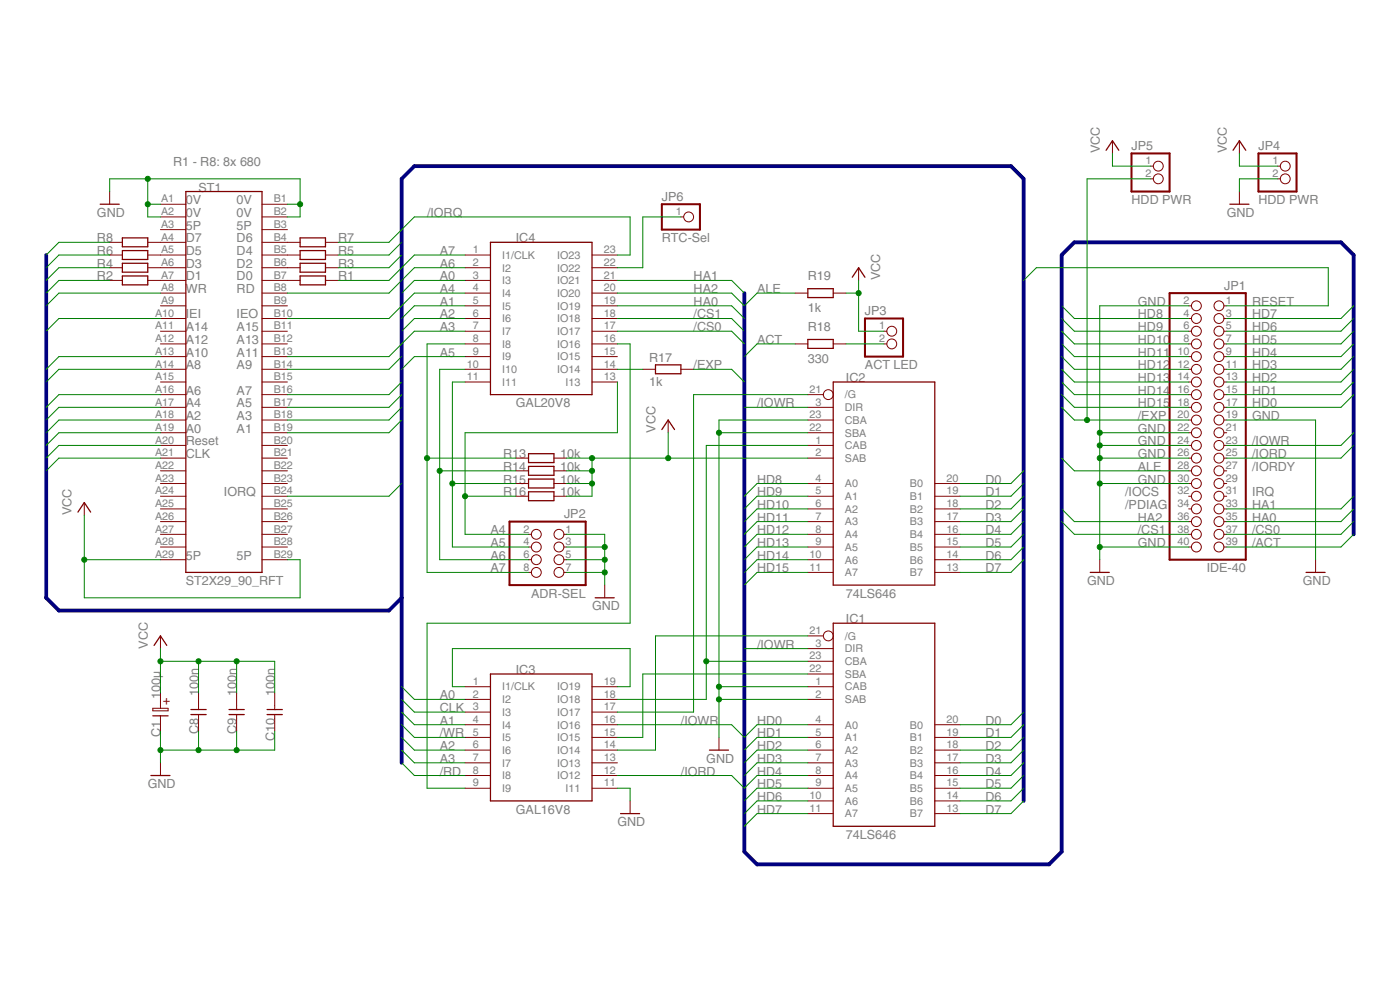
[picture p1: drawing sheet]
<svg xmlns="http://www.w3.org/2000/svg" width="420mm" height="297mm" viewBox="0 0 420 297" stroke-linecap="round" stroke-linejoin="round" font-family="sans-serif">
<g fill="#800000" stroke="#800000" stroke-width=".3">
<path d="M78.6 114.6h7.7z"/>
<path d="M78.6 110.8h7.7z"/>
<path d="M78.6 107h7.7z"/>
<path d="M78.6 103.2h7.7z"/>
<path d="M78.6 99.4h7.7z"/>
<path d="M78.6 95.6h7.7z"/>
<path d="M78.6 91.8h7.7z"/>
<path d="M78.6 87.9h7.7z"/>
<path d="M78.6 84.1h7.7z"/>
<path d="M78.6 80.3h7.7z"/>
<path d="M78.6 76.5h7.7z"/>
<path d="M78.6 72.7h7.7z"/>
<path d="M78.6 68.9h7.7z"/>
<path d="M78.6 65.1h7.7z"/>
<path d="M78.6 61.3h7.7z"/>
<path d="M78.6 118.4h7.7z"/>
<path d="M78.6 122.2h7.7z"/>
<path d="M78.6 126h7.7z"/>
<path d="M78.6 129.8h7.7z"/>
<path d="M78.6 133.6h7.7z"/>
<path d="M78.6 137.5h7.7z"/>
<path d="M78.6 141.3h7.7z"/>
<path d="M78.6 145.1h7.7z"/>
<path d="M78.6 148.9h7.7z"/>
<path d="M78.6 152.7h7.7z"/>
<path d="M78.6 156.5h7.7z"/>
<path d="M78.6 160.3h7.7z"/>
<path d="M78.6 164.1h7.7z"/>
<path d="M78.6 167.9h7.7z"/>
<path d="M48.2 167.9h7.6z"/>
<path d="M48.2 164.1h7.6z"/>
<path d="M48.2 160.3h7.6z"/>
<path d="M48.2 156.5h7.6z"/>
<path d="M48.2 152.7h7.6z"/>
<path d="M48.2 148.9h7.6z"/>
<path d="M48.2 145.1h7.6z"/>
<path d="M48.2 141.3h7.6z"/>
<path d="M48.2 137.5h7.6z"/>
<path d="M48.2 133.6h7.6z"/>
<path d="M48.2 129.8h7.6z"/>
<path d="M48.2 126h7.6z"/>
<path d="M48.2 122.2h7.6z"/>
<path d="M48.2 118.4h7.6z"/>
<path d="M48.2 114.6h7.6z"/>
<path d="M48.2 110.8h7.6z"/>
<path d="M48.2 107h7.6z"/>
<path d="M48.2 103.2h7.6z"/>
<path d="M48.2 99.4h7.6z"/>
<path d="M48.2 95.6h7.6z"/>
<path d="M48.2 91.8h7.6z"/>
<path d="M48.2 87.9h7.6z"/>
<path d="M48.2 84.1h7.6z"/>
<path d="M48.2 80.3h7.6z"/>
<path d="M48.2 76.5h7.6z"/>
<path d="M48.2 72.7h7.6z"/>
<path d="M48.2 68.9h7.6z"/>
<path d="M48.2 65.1h7.6z"/>
<path d="M48.2 61.3h7.6z"/>
<path d="M32.9 57.5v3.8z"/>
<path d="M25.3 150.8v3.8z"/>
<path d="M48.2 190.8v3.8z"/>
<path d="M48.2 228.9v3.8z"/>
<path d="M48.2 215.5v3.9z"/>
<path d="M48.2 207.9v3.9z"/>
<path d="M45.9 213.3h4.5z"/>
<path d="M50.4 212.5v.8z"/>
<path d="M45.9 212.5v.8z"/>
<path d="M45.9 212.5h2.3z"/>
<path d="M48.2 212.5h2.2z"/>
<path d="M48.2 214.8v.7z"/>
<path d="M48.2 211.8v.7z"/>
<path d="M280.5 171.7h7.7z"/>
<path d="M280.5 167.9h7.7z"/>
<path d="M280.5 164.1h7.7z"/>
<path d="M280.5 160.3h7.7z"/>
<path d="M280.5 156.5h7.7z"/>
<path d="M280.5 152.7h7.7z"/>
<path d="M280.5 148.9h7.7z"/>
<path d="M280.5 145.1h7.7z"/>
<path d="M242.4 171.7h7.7z"/>
<path d="M242.4 167.9h7.7z"/>
<path d="M242.4 164.1h7.7z"/>
<path d="M242.4 160.3h7.7z"/>
<path d="M242.4 156.5h7.7z"/>
<path d="M242.4 152.7h7.7z"/>
<path d="M242.4 148.9h7.7z"/>
<path d="M242.4 145.1h7.7z"/>
<path d="M242.4 137.5h7.7z"/>
<path d="M242.4 133.6h7.7z"/>
<path d="M242.4 129.8h7.7z"/>
<path d="M242.4 126h7.7z"/>
<path d="M242.4 122.2h7.7z"/>
<path d="M242.4 118.4h4.7z"/>
<path d="M280.5 244.1h7.7z"/>
<path d="M280.5 240.3h7.7z"/>
<path d="M280.5 236.5h7.7z"/>
<path d="M280.5 232.7h7.7z"/>
<path d="M280.5 228.9h7.7z"/>
<path d="M280.5 225.1h7.7z"/>
<path d="M280.5 221.3h7.7z"/>
<path d="M280.5 217.4h7.7z"/>
<path d="M242.4 244.1h7.7z"/>
<path d="M242.4 240.3h7.7z"/>
<path d="M242.4 236.5h7.7z"/>
<path d="M242.4 232.7h7.7z"/>
<path d="M242.4 228.9h7.7z"/>
<path d="M242.4 225.1h7.7z"/>
<path d="M242.4 221.3h7.7z"/>
<path d="M242.4 217.4h7.7z"/>
<path d="M242.4 209.8h7.7z"/>
<path d="M242.4 206h7.7z"/>
<path d="M242.4 202.2h7.7z"/>
<path d="M242.4 198.4h7.7z"/>
<path d="M242.4 194.6h7.7z"/>
<path d="M242.4 190.8h4.7z"/>
<path d="M367.3 91.8h.9z"/>
<path d="M356.7 91.8h.9z"/>
<path d="M367.3 95.6h.9z"/>
<path d="M356.7 95.6h.9z"/>
<path d="M367.3 99.4h.9z"/>
<path d="M356.7 99.4h.9z"/>
<path d="M367.3 103.2h.9z"/>
<path d="M356.7 103.2h.9z"/>
<path d="M367.3 107h.9z"/>
<path d="M356.7 107h.9z"/>
<path d="M367.3 110.8h.9z"/>
<path d="M356.7 110.8h.9z"/>
<path d="M367.3 114.6h.9z"/>
<path d="M356.7 114.6h.9z"/>
<path d="M367.3 118.4h.9z"/>
<path d="M356.7 118.4h.9z"/>
<path d="M367.3 122.2h.9z"/>
<path d="M356.7 122.2h.9z"/>
<path d="M367.3 126h.9z"/>
<path d="M356.7 126h.9z"/>
<path d="M367.3 129.8h.9z"/>
<path d="M356.7 129.8h.9z"/>
<path d="M367.3 133.6h.9z"/>
<path d="M356.7 133.6h.9z"/>
<path d="M367.3 137.5h.9z"/>
<path d="M356.7 137.5h.9z"/>
<path d="M367.3 141.3h.9z"/>
<path d="M356.7 141.3h.9z"/>
<path d="M367.3 145.1h.9z"/>
<path d="M356.7 145.1h.9z"/>
<path d="M367.3 148.9h.9z"/>
<path d="M356.7 148.9h.9z"/>
<path d="M367.3 152.7h.9z"/>
<path d="M356.7 152.7h.9z"/>
<path d="M367.3 156.5h.9z"/>
<path d="M356.7 156.5h.9z"/>
<path d="M367.3 160.3h.9z"/>
<path d="M356.7 160.3h.9z"/>
<path d="M367.3 164.1h.9z"/>
<path d="M356.7 164.1h.9z"/>
<path d="M330.1 167.9v3.8z"/>
<path d="M394.8 167.9v3.8z"/>
<path d="M215.8 221.3v3.8z"/>
<path d="M200.5 126v3.8z"/>
<path d="M139.6 76.5h7.6z"/>
<path d="M139.6 80.3h7.6z"/>
<path d="M139.6 84.1h7.6z"/>
<path d="M139.6 87.9h7.6z"/>
<path d="M139.6 91.8h7.6z"/>
<path d="M139.6 95.6h7.6z"/>
<path d="M139.6 99.4h7.6z"/>
<path d="M139.6 103.2h7.6z"/>
<path d="M139.6 107h7.6z"/>
<path d="M139.6 110.8h7.6z"/>
<path d="M139.6 114.6h7.6z"/>
<path d="M177.7 114.6h7.6z"/>
<path d="M177.7 110.8h7.6z"/>
<path d="M177.7 107h7.6z"/>
<path d="M177.7 103.2h7.6z"/>
<path d="M177.7 99.4h7.6z"/>
<path d="M177.7 95.6h7.6z"/>
<path d="M177.7 91.8h7.6z"/>
<path d="M177.7 87.9h7.6z"/>
<path d="M177.7 84.1h7.6z"/>
<path d="M177.7 80.3h7.6z"/>
<path d="M177.7 76.5h7.6z"/>
<path d="M177.7 206h7.6z"/>
<path d="M177.7 209.8h7.6z"/>
<path d="M177.7 213.7h7.6z"/>
<path d="M177.7 217.4h7.6z"/>
<path d="M177.7 221.3h7.6z"/>
<path d="M177.7 225.1h7.6z"/>
<path d="M177.7 228.9h7.6z"/>
<path d="M177.7 232.7h7.6z"/>
<path d="M177.7 236.5h7.6z"/>
<path d="M139.6 236.5h7.6z"/>
<path d="M139.6 232.7h7.6z"/>
<path d="M139.6 228.9h7.6z"/>
<path d="M139.6 225.1h7.6z"/>
<path d="M139.6 221.3h7.6z"/>
<path d="M139.6 217.4h7.6z"/>
<path d="M139.6 213.7h7.6z"/>
<path d="M139.6 209.8h7.6z"/>
<path d="M139.6 206h7.6z"/>
<path d="M166.2 137.5h3.9z"/>
<path d="M154.8 137.5h3.8z"/>
<path d="M166.2 141.3h3.9z"/>
<path d="M154.8 141.3h3.8z"/>
<path d="M166.2 145.1h3.9z"/>
<path d="M154.8 145.1h3.8z"/>
<path d="M166.2 148.9h3.9z"/>
<path d="M154.8 148.9h3.8z"/>
<path d="M169.2 160.3h.9z"/>
<path d="M158.6 160.3h.9z"/>
<path d="M169.2 164.1h.9z"/>
<path d="M158.6 164.1h.9z"/>
<path d="M169.2 167.9h.9z"/>
<path d="M158.6 167.9h.9z"/>
<path d="M169.2 171.7h.9z"/>
<path d="M158.6 171.7h.9z"/>
<path d="M181.5 175.6v3.8z"/>
<path d="M189.1 240.3v3.8z"/>
<path d="M204.3 110.8h3.9z"/>
<path d="M192.9 110.8h3.8z"/>
<path d="M59.6 207.9v3.9z"/>
<path d="M59.6 215.5v3.9z"/>
<path d="M59.6 211.8v1.1z"/>
<path d="M59.6 214.4v1.1z"/>
<path d="M71 207.9v3.9z"/>
<path d="M71 215.5v3.9z"/>
<path d="M71 211.8v1.1z"/>
<path d="M71 214.4v1.1z"/>
<path d="M82.4 207.9v3.9z"/>
<path d="M82.4 215.5v3.9z"/>
<path d="M82.4 211.8v1.1z"/>
<path d="M82.4 214.4v1.1z"/>
<path d="M250.1 103.2h3.8z"/>
<path d="M238.6 103.2h3.8z"/>
<path d="M250.1 87.9h3.8z"/>
<path d="M238.6 87.9h3.8z"/>
<path d="M257.7 80.3v3.8z"/>
<path d="M265.3 99.4h.8z"/>
<path d="M265.3 103.2h.8z"/>
<path d="M383.4 49.8h.8z"/>
<path d="M383.4 53.7h.8z"/>
<path d="M372 42.2v3.8z"/>
<path d="M372 57.5v3.8z"/>
<path d="M333.9 42.2v3.8z"/>
<path d="M345.3 49.8h.8z"/>
<path d="M345.3 53.7h.8z"/>
<path d="M86.3 84.1h3.8z"/>
<path d="M97.7 84.1h3.8z"/>
<path d="M44.3 84.1h3.9z"/>
<path d="M32.9 84.1h3.8z"/>
<path d="M86.3 72.7h3.8z"/>
<path d="M97.7 72.7h3.8z"/>
<path d="M86.3 80.3h3.8z"/>
<path d="M97.7 80.3h3.8z"/>
<path d="M44.3 72.7h3.9z"/>
<path d="M32.9 72.7h3.8z"/>
<path d="M44.3 80.3h3.9z"/>
<path d="M32.9 80.3h3.8z"/>
<path d="M86.3 76.5h3.8z"/>
<path d="M97.7 76.5h3.8z"/>
<path d="M44.3 76.5h3.9z"/>
<path d="M32.9 76.5h3.8z"/>
<path d="M204.3 65.1h.9z"/>
</g>
<g fill="#800000" stroke="#800000" stroke-width=".38">
<path d="M55.8 57.5v114.2z"/>
<path d="M55.8 171.7h22.8z"/>
<path d="M78.6 57.5v114.2z"/>
<path d="M55.8 57.5h22.8z"/>
<path d="M30.1 61.3h5.7z"/>
<path d="M25.3 150.8l1.9 2.8z"/>
<path d="M25.3 150.8l-1.9 2.8z"/>
<path d="M48.2 190.8l1.9 2.9z"/>
<path d="M48.2 190.8l-2 2.9z"/>
<path d="M45.3 232.7h5.7z"/>
<path d="M45.9 214.8h2.3z"/>
<path d="M48.2 214.8h2.2z"/>
<path d="M250.1 114.6v61z"/>
<path d="M250.1 175.6h30.4z"/>
<path d="M280.5 114.6v61z"/>
<path d="M250.1 114.6h30.4z"/>
<path d="M250.1 187v60.9z"/>
<path d="M250.1 247.9h30.4z"/>
<path d="M280.5 187v60.9z"/>
<path d="M250.1 187h30.4z"/>
<path d="M327.2 171.7h5.7z"/>
<path d="M392 171.7h5.7z"/>
<path d="M212.9 225.1h5.7z"/>
<path d="M200.5 126l1.9 2.9z"/>
<path d="M200.5 126l-1.9 2.9z"/>
<path d="M147.2 72.7v45.7z"/>
<path d="M147.2 118.4h30.5z"/>
<path d="M177.7 72.7v45.7z"/>
<path d="M147.2 72.7h30.5z"/>
<path d="M147.2 202.2v38.1z"/>
<path d="M147.2 240.3h30.5z"/>
<path d="M177.7 202.2v38.1z"/>
<path d="M147.2 202.2h30.5z"/>
<path d="M158.6 138.8h7.6z"/>
<path d="M158.6 136.1h7.6z"/>
<path d="M166.2 136.1v2.7z"/>
<path d="M158.6 136.1v2.7z"/>
<path d="M158.6 142.6h7.6z"/>
<path d="M158.6 139.9h7.6z"/>
<path d="M166.2 139.9v2.7z"/>
<path d="M158.6 139.9v2.7z"/>
<path d="M158.6 146.4h7.6z"/>
<path d="M158.6 143.7h7.6z"/>
<path d="M166.2 143.7v2.7z"/>
<path d="M158.6 143.7v2.7z"/>
<path d="M158.6 150.2h7.6z"/>
<path d="M158.6 147.6h7.6z"/>
<path d="M166.2 147.6v2.6z"/>
<path d="M158.6 147.6v2.6z"/>
<path d="M178.6 179.4h5.7z"/>
<path d="M186.2 244.1h5.8z"/>
<path d="M196.7 112.1h7.6z"/>
<path d="M196.7 109.5h7.6z"/>
<path d="M204.3 109.5v2.6z"/>
<path d="M196.7 109.5v2.6z"/>
<path d="M57.3 212.9h2.3z"/>
<path d="M59.6 212.9h2.3z"/>
<path d="M57.3 214.4h2.3z"/>
<path d="M59.6 214.4h2.3z"/>
<path d="M68.7 212.9h2.3z"/>
<path d="M71 212.9h2.3z"/>
<path d="M68.7 214.4h2.3z"/>
<path d="M71 214.4h2.3z"/>
<path d="M80.2 212.9h2.2z"/>
<path d="M82.4 212.9h2.3z"/>
<path d="M80.2 214.4h2.2z"/>
<path d="M82.4 214.4h2.3z"/>
<path d="M242.4 104.5h7.7z"/>
<path d="M242.4 101.9h7.7z"/>
<path d="M250.1 101.9v2.6z"/>
<path d="M242.4 101.9v2.6z"/>
<path d="M242.4 89.3h7.7z"/>
<path d="M242.4 86.6h7.7z"/>
<path d="M250.1 86.6v2.7z"/>
<path d="M242.4 86.6v2.7z"/>
<path d="M257.7 80.3l-1.9 2.9z"/>
<path d="M257.7 80.3l1.9 2.9z"/>
<path d="M372 42.2l1.9 2.9z"/>
<path d="M372 42.2l-1.9 2.9z"/>
<path d="M369.1 61.3h5.7z"/>
<path d="M333.9 42.2l1.9 2.9z"/>
<path d="M333.9 42.2l-1.9 2.9z"/>
<path d="M90.1 82.8h7.6z"/>
<path d="M90.1 85.5h7.6z"/>
<path d="M90.1 82.8v2.7z"/>
<path d="M97.7 82.8v2.7z"/>
<path d="M36.7 85.5h7.6z"/>
<path d="M36.7 82.8h7.6z"/>
<path d="M44.3 82.8v2.7z"/>
<path d="M36.7 82.8v2.7z"/>
<path d="M90.1 71.4h7.6z"/>
<path d="M90.1 74h7.6z"/>
<path d="M90.1 71.4v2.6z"/>
<path d="M97.7 71.4v2.6z"/>
<path d="M90.1 79h7.6z"/>
<path d="M90.1 81.7h7.6z"/>
<path d="M90.1 79v2.7z"/>
<path d="M97.7 79v2.7z"/>
<path d="M36.7 74h7.6z"/>
<path d="M36.7 71.4h7.6z"/>
<path d="M44.3 71.4v2.6z"/>
<path d="M36.7 71.4v2.6z"/>
<path d="M36.7 81.7h7.6z"/>
<path d="M36.7 79h7.6z"/>
<path d="M44.3 79v2.7z"/>
<path d="M36.7 79v2.7z"/>
<path d="M90.1 75.2h7.6z"/>
<path d="M90.1 77.9h7.6z"/>
<path d="M90.1 75.2v2.7z"/>
<path d="M97.7 75.2v2.7z"/>
<path d="M36.7 77.9h7.6z"/>
<path d="M36.7 75.2h7.6z"/>
<path d="M44.3 75.2v2.7z"/>
<path d="M36.7 75.2v2.7z"/>
</g>
<g fill="none" stroke="#800000" stroke-width=".3">
<circle cx="347.6" cy="49.8" r="1.48"/>
<circle cx="347.6" cy="53.7" r="1.48"/>
<circle cx="385.7" cy="49.8" r="1.48"/>
<circle cx="385.7" cy="53.7" r="1.48"/>
<circle cx="206.7" cy="65.1" r="1.48"/>
<circle cx="267.6" cy="99.4" r="1.48"/>
<circle cx="359" cy="91.8" r="1.48"/>
<circle cx="359" cy="95.6" r="1.48"/>
<circle cx="359" cy="99.4" r="1.48"/>
<circle cx="365.8" cy="99.4" r="1.48"/>
<circle cx="365.8" cy="95.6" r="1.48"/>
<circle cx="365.8" cy="91.8" r="1.48"/>
<circle cx="248.6" cy="118.4" r="1.48"/>
<circle cx="267.6" cy="103.2" r="1.48"/>
<circle cx="359" cy="103.2" r="1.48"/>
<circle cx="359" cy="114.6" r="1.48"/>
<circle cx="359" cy="107" r="1.48"/>
<circle cx="359" cy="110.8" r="1.48"/>
<circle cx="359" cy="118.4" r="1.48"/>
<circle cx="365.8" cy="107" r="1.48"/>
<circle cx="365.8" cy="103.2" r="1.48"/>
<circle cx="365.8" cy="118.4" r="1.48"/>
<circle cx="365.8" cy="110.8" r="1.48"/>
<circle cx="365.8" cy="114.6" r="1.48"/>
<circle cx="359" cy="126" r="1.48"/>
<circle cx="359" cy="133.6" r="1.48"/>
<circle cx="359" cy="137.5" r="1.48"/>
<circle cx="359" cy="129.8" r="1.48"/>
<circle cx="359" cy="122.2" r="1.48"/>
<circle cx="365.8" cy="122.2" r="1.48"/>
<circle cx="365.8" cy="126" r="1.48"/>
<circle cx="365.8" cy="133.6" r="1.48"/>
<circle cx="365.8" cy="129.8" r="1.48"/>
<circle cx="365.8" cy="137.5" r="1.48"/>
<circle cx="359" cy="148.9" r="1.48"/>
<circle cx="359" cy="152.7" r="1.48"/>
<circle cx="359" cy="156.5" r="1.48"/>
<circle cx="359" cy="141.3" r="1.48"/>
<circle cx="359" cy="145.1" r="1.48"/>
<circle cx="365.8" cy="141.3" r="1.48"/>
<circle cx="365.8" cy="148.9" r="1.48"/>
<circle cx="365.8" cy="156.5" r="1.48"/>
<circle cx="365.8" cy="145.1" r="1.48"/>
<circle cx="365.8" cy="152.7" r="1.48"/>
<circle cx="161" cy="160.3" r="1.48"/>
<circle cx="161" cy="171.7" r="1.48"/>
<circle cx="161" cy="167.9" r="1.48"/>
<circle cx="161" cy="164.1" r="1.48"/>
<circle cx="167.7" cy="164.1" r="1.48"/>
<circle cx="167.7" cy="160.3" r="1.48"/>
<circle cx="167.7" cy="171.7" r="1.48"/>
<circle cx="167.7" cy="167.9" r="1.48"/>
<circle cx="359" cy="164.1" r="1.48"/>
<circle cx="359" cy="160.3" r="1.48"/>
<circle cx="365.8" cy="164.1" r="1.48"/>
<circle cx="365.8" cy="160.3" r="1.48"/>
<circle cx="248.6" cy="190.8" r="1.48"/>
</g>
<g fill="#800000" stroke="#800000" stroke-width=".61">
<path d="M351 167.9h22.9z"/>
<path d="M351 87.9v80z"/>
<path d="M351 87.9h22.9z"/>
<path d="M373.9 87.9v80z"/>
<path d="M152.9 175.6h22.9z"/>
<path d="M152.9 156.5v19.1z"/>
<path d="M152.9 156.5h22.9z"/>
<path d="M175.8 156.5v19.1z"/>
<path d="M259.6 107h11.4z"/>
<path d="M271 95.6v11.4z"/>
<path d="M259.6 95.6h11.4z"/>
<path d="M259.6 95.6v11.4z"/>
<path d="M377.7 57.5h11.4z"/>
<path d="M389.1 46v11.5z"/>
<path d="M377.7 46h11.4z"/>
<path d="M377.7 46v11.5z"/>
<path d="M339.6 57.5h11.4z"/>
<path d="M351 46v11.5z"/>
<path d="M339.6 46h11.4z"/>
<path d="M339.6 46v11.5z"/>
<path d="M198.6 68.9h11.5z"/>
<path d="M210.1 61.3v7.6z"/>
<path d="M198.6 61.3h11.5z"/>
<path d="M198.6 61.3v7.6z"/>
</g>
<g fill="#000080" stroke="#000080" stroke-width="1.1">
<path d="M13.9 76.5v102.9z"/>
<path d="M13.9 179.4l3.8 3.8z"/>
<path d="M17.7 183.2h99z"/>
<path d="M116.7 183.2l3.8-3.8z"/>
<path d="M120.5 53.7v125.7z"/>
<path d="M120.5 53.7l3.9-3.9z"/>
<path d="M124.4 49.8h179z"/>
<path d="M303.4 49.8l3.8 3.9z"/>
<path d="M307.2 53.7v186.6z"/>
<path d="M120.5 179.4v49.5z"/>
<path d="M223.4 255.5l3.8 3.9z"/>
<path d="M227.2 259.4h87.6z"/>
<path d="M318.6 255.5l-3.8 3.9z"/>
<path d="M318.6 76.5v179z"/>
<path d="M318.6 76.5l3.8-3.8z"/>
<path d="M322.4 72.7h80z"/>
<path d="M402.4 72.7l3.9 3.8z"/>
<path d="M406.3 76.5v83.8z"/>
<path d="M223.4 87.9v167.6z"/>
</g>
<g fill="#008000" stroke="#008000" stroke-width=".3">
<path d="M17.7 129.8h30.5z"/>
<path d="M17.7 129.8l-3.8 3.8z"/>
<path d="M120.5 87.9l3.9-3.8z"/>
<path d="M124.4 84.1h15.2z"/>
<path d="M120.5 206l3.9 3.8z"/>
<path d="M124.4 209.8h15.2z"/>
<path d="M86.3 129.8h30.4z"/>
<path d="M120.5 126l-3.8 3.8z"/>
<path d="M120.5 95.6l3.9-3.8z"/>
<path d="M124.4 91.8h15.2z"/>
<path d="M120.5 213.7l3.9 3.7z"/>
<path d="M124.4 217.4h15.2z"/>
<path d="M17.7 126h30.5z"/>
<path d="M17.7 126l-3.8 3.8z"/>
<path d="M120.5 99.4l3.9-3.8z"/>
<path d="M124.4 95.6h15.2z"/>
<path d="M120.5 221.3l3.9 3.8z"/>
<path d="M124.4 225.1h15.2z"/>
<path d="M86.3 126h30.4z"/>
<path d="M116.7 126l3.8-3.8z"/>
<path d="M120.5 103.2l3.9-3.8z"/>
<path d="M124.4 99.4h15.2z"/>
<path d="M120.5 225.1l3.9 3.8z"/>
<path d="M124.4 228.9h15.2z"/>
<path d="M17.7 122.2h30.5z"/>
<path d="M17.7 122.2l-3.8 3.8z"/>
<path d="M120.5 91.8l3.9-3.9z"/>
<path d="M124.4 87.9h15.2z"/>
<path d="M86.3 122.2h30.4z"/>
<path d="M116.7 122.2l3.8-3.8z"/>
<path d="M120.5 110.8l3.9-3.8z"/>
<path d="M124.4 107h15.2z"/>
<path d="M17.7 118.4h30.5z"/>
<path d="M17.7 118.4l-3.8 3.8z"/>
<path d="M120.5 84.1l3.9-3.8z"/>
<path d="M124.4 80.3h15.2z"/>
<path d="M86.3 118.4h30.4z"/>
<path d="M116.7 118.4l3.8-3.8z"/>
<path d="M120.5 80.3l3.9-3.8z"/>
<path d="M124.4 76.5h15.2z"/>
<path d="M17.7 110.8h30.5z"/>
<path d="M17.7 110.8l-3.8 3.8z"/>
<path d="M86.3 110.8h30.4z"/>
<path d="M116.7 110.8l3.8-3.8z"/>
<path d="M17.7 107h30.5z"/>
<path d="M17.7 107l-3.8 3.8z"/>
<path d="M86.3 107h30.4z"/>
<path d="M116.7 107l3.8-3.8z"/>
<path d="M116.7 84.1l3.8-3.8z"/>
<path d="M101.5 84.1h15.2z"/>
<path d="M307.2 141.3l-3.8 3.8z"/>
<path d="M288.2 145.1h15.2z"/>
<path d="M303.4 217.4l3.8-3.7z"/>
<path d="M288.2 217.4h15.2z"/>
<path d="M116.7 80.3l3.8-3.8z"/>
<path d="M101.5 80.3h15.2z"/>
<path d="M307.2 148.9l-3.8 3.8z"/>
<path d="M288.2 152.7h15.2z"/>
<path d="M307.2 221.3l-3.8 3.8z"/>
<path d="M288.2 225.1h15.2z"/>
<path d="M116.7 76.5l3.8-3.8z"/>
<path d="M101.5 76.5h15.2z"/>
<path d="M307.2 156.5l-3.8 3.8z"/>
<path d="M288.2 160.3h15.2z"/>
<path d="M307.2 228.9l-3.8 3.8z"/>
<path d="M288.2 232.7h15.2z"/>
<path d="M116.7 72.7l3.8-3.8z"/>
<path d="M101.5 72.7h15.2z"/>
<path d="M307.2 164.1l-3.8 3.8z"/>
<path d="M288.2 167.9h15.2z"/>
<path d="M307.2 236.5l-3.8 3.8z"/>
<path d="M288.2 240.3h15.2z"/>
<path d="M17.7 84.1l-3.8 3.8z"/>
<path d="M17.7 84.1h15.2z"/>
<path d="M307.2 145.1l-3.8 3.8z"/>
<path d="M288.2 148.9h15.2z"/>
<path d="M307.2 217.4l-3.8 3.9z"/>
<path d="M288.2 221.3h15.2z"/>
<path d="M17.7 80.3l-3.8 3.8z"/>
<path d="M17.7 80.3h15.2z"/>
<path d="M307.2 152.7l-3.8 3.8z"/>
<path d="M288.2 156.5h15.2z"/>
<path d="M307.2 225.1l-3.8 3.8z"/>
<path d="M288.2 228.9h15.2z"/>
<path d="M17.7 76.5l-3.8 3.8z"/>
<path d="M17.7 76.5h15.2z"/>
<path d="M307.2 160.3l-3.8 3.8z"/>
<path d="M288.2 164.1h15.2z"/>
<path d="M307.2 232.7l-3.8 3.8z"/>
<path d="M288.2 236.5h15.2z"/>
<path d="M17.7 72.7l-3.8 3.8z"/>
<path d="M17.7 72.7h15.2z"/>
<path d="M307.2 167.9l-3.8 3.8z"/>
<path d="M288.2 171.7h15.2z"/>
<path d="M307.2 240.3l-3.8 3.8z"/>
<path d="M288.2 244.1h15.2z"/>
<path d="M44.3 65.1h3.9z"/>
<path d="M32.9 53.7h11.4z"/>
<path d="M32.9 53.7v3.8z"/>
<path d="M44.3 61.3h3.9z"/>
<path d="M44.3 61.3v3.8z"/>
<path d="M44.3 53.7v7.6z"/>
<path d="M44.3 53.7h45.8z"/>
<path d="M90.1 53.7v7.6z"/>
<path d="M86.3 61.3h3.8z"/>
<path d="M90.1 61.3v3.8z"/>
<path d="M86.3 65.1h3.8z"/>
<path d="M48.2 225.1v3.8z"/>
<path d="M48.2 219.4v5.7z"/>
<path d="M48.2 225.1h11.4z"/>
<path d="M59.6 225.1h11.4z"/>
<path d="M71 225.1h11.4z"/>
<path d="M82.4 219.4v5.7z"/>
<path d="M59.6 219.4v5.7z"/>
<path d="M71 219.4v5.7z"/>
<path d="M394.8 126v41.9z"/>
<path d="M368.2 126h26.6z"/>
<path d="M330.1 164.1v3.8z"/>
<path d="M330.1 164.1h26.6z"/>
<path d="M330.1 145.1v19z"/>
<path d="M330.1 145.1h26.6z"/>
<path d="M330.1 137.5v7.6z"/>
<path d="M330.1 137.5h26.6z"/>
<path d="M330.1 133.6v3.9z"/>
<path d="M330.1 133.6h26.6z"/>
<path d="M330.1 129.8v3.8z"/>
<path d="M330.1 129.8h26.6z"/>
<path d="M330.1 91.8v38z"/>
<path d="M330.1 91.8h26.6z"/>
<path d="M215.8 126h26.6z"/>
<path d="M215.8 126v3.8z"/>
<path d="M215.8 129.8h26.6z"/>
<path d="M215.8 209.8h26.6z"/>
<path d="M215.8 206v3.8z"/>
<path d="M215.8 206h26.6z"/>
<path d="M215.8 129.8v76.2z"/>
<path d="M215.8 209.8v11.5z"/>
<path d="M181.5 171.7v3.9z"/>
<path d="M181.5 167.9v3.8z"/>
<path d="M181.5 164.1v3.8z"/>
<path d="M181.5 160.3v3.8z"/>
<path d="M170.1 160.3h11.4z"/>
<path d="M170.1 164.1h11.4z"/>
<path d="M170.1 167.9h11.4z"/>
<path d="M170.1 171.7h11.4z"/>
<path d="M189.1 236.5v3.8z"/>
<path d="M185.3 236.5h3.8z"/>
<path d="M372 53.7v3.8z"/>
<path d="M372 53.7h11.4z"/>
<path d="M86.3 167.9h3.8z"/>
<path d="M90.1 167.9v11.5z"/>
<path d="M25.3 179.4h64.8z"/>
<path d="M25.3 167.9v11.5z"/>
<path d="M25.3 154.6v13.3z"/>
<path d="M25.3 167.9h22.9z"/>
<path d="M48.2 194.6v3.8z"/>
<path d="M48.2 198.4v9.5z"/>
<path d="M48.2 198.4h11.4z"/>
<path d="M59.6 198.4h11.4z"/>
<path d="M71 198.4h11.4z"/>
<path d="M82.4 198.4v9.5z"/>
<path d="M59.6 198.4v9.5z"/>
<path d="M71 198.4v9.5z"/>
<path d="M200.5 129.8v7.7z"/>
<path d="M200.5 137.5h41.9z"/>
<path d="M170.1 137.5h7.6z"/>
<path d="M177.7 137.5v3.8z"/>
<path d="M170.1 141.3h7.6z"/>
<path d="M177.7 141.3v3.8z"/>
<path d="M170.1 145.1h7.6z"/>
<path d="M177.7 145.1v3.8z"/>
<path d="M170.1 148.9h7.6z"/>
<path d="M177.7 137.5h22.8z"/>
<path d="M257.7 84.1v3.8z"/>
<path d="M253.9 87.9h3.8z"/>
<path d="M257.7 87.9v11.5z"/>
<path d="M257.7 99.4h7.6z"/>
<path d="M372 46v3.8z"/>
<path d="M372 49.8h11.4z"/>
<path d="M333.9 46v3.8z"/>
<path d="M333.9 49.8h11.4z"/>
<path d="M17.7 87.9h30.5z"/>
<path d="M17.7 87.9l-3.8 3.9z"/>
<path d="M120.5 217.4l3.9 3.9z"/>
<path d="M124.4 221.3h15.2z"/>
<path d="M86.3 87.9h30.4z"/>
<path d="M116.7 87.9l3.8-3.8z"/>
<path d="M120.5 228.9l3.9 3.8z"/>
<path d="M124.4 232.7h15.2z"/>
<path d="M17.7 95.6l-3.8 3.8z"/>
<path d="M17.7 95.6h30.5z"/>
<path d="M120.5 91.8l-3.8 3.8z"/>
<path d="M86.3 95.6h30.4z"/>
<path d="M223.4 148.9l3.8-3.8z"/>
<path d="M227.2 145.1h15.2z"/>
<path d="M318.6 91.8l3.8 3.8z"/>
<path d="M322.4 95.6h34.3z"/>
<path d="M223.4 152.7l3.8-3.8z"/>
<path d="M227.2 148.9h15.2z"/>
<path d="M318.6 95.6l3.8 3.8z"/>
<path d="M322.4 99.4h34.3z"/>
<path d="M223.4 156.5l3.8-3.8z"/>
<path d="M227.2 152.7h15.2z"/>
<path d="M318.6 99.4l3.8 3.8z"/>
<path d="M322.4 103.2h34.3z"/>
<path d="M223.4 160.3l3.8-3.8z"/>
<path d="M227.2 156.5h15.2z"/>
<path d="M318.6 103.2l3.8 3.8z"/>
<path d="M322.4 107h34.3z"/>
<path d="M223.4 164.1l3.8-3.8z"/>
<path d="M227.2 160.3h15.2z"/>
<path d="M318.6 107l3.8 3.8z"/>
<path d="M322.4 110.8h34.3z"/>
<path d="M223.4 167.9l3.8-3.8z"/>
<path d="M227.2 164.1h15.2z"/>
<path d="M318.6 110.8l3.8 3.8z"/>
<path d="M322.4 114.6h34.3z"/>
<path d="M223.4 171.7l3.8-3.8z"/>
<path d="M227.2 167.9h15.2z"/>
<path d="M318.6 114.6l3.8 3.8z"/>
<path d="M322.4 118.4h34.3z"/>
<path d="M223.4 175.6l3.8-3.9z"/>
<path d="M227.2 171.7h15.2z"/>
<path d="M318.6 118.4l3.8 3.8z"/>
<path d="M322.4 122.2h34.3z"/>
<path d="M223.4 221.3l3.8-3.9z"/>
<path d="M227.2 217.4h15.2z"/>
<path d="M406.3 118.4l-3.9 3.8z"/>
<path d="M368.2 122.2h34.2z"/>
<path d="M223.4 225.1l3.8-3.8z"/>
<path d="M227.2 221.3h15.2z"/>
<path d="M402.4 118.4l3.9-3.8z"/>
<path d="M368.2 118.4h34.2z"/>
<path d="M223.4 228.9l3.8-3.8z"/>
<path d="M227.2 225.1h15.2z"/>
<path d="M406.3 110.8l-3.9 3.8z"/>
<path d="M368.2 114.6h34.2z"/>
<path d="M223.4 232.7l3.8-3.8z"/>
<path d="M227.2 228.9h15.2z"/>
<path d="M406.3 107l-3.9 3.8z"/>
<path d="M368.2 110.8h34.2z"/>
<path d="M223.4 236.5l3.8-3.8z"/>
<path d="M227.2 232.7h15.2z"/>
<path d="M406.3 103.2l-3.9 3.8z"/>
<path d="M368.2 107h34.2z"/>
<path d="M223.4 240.3l3.8-3.8z"/>
<path d="M227.2 236.5h15.2z"/>
<path d="M406.3 99.4l-3.9 3.8z"/>
<path d="M368.2 103.2h34.2z"/>
<path d="M223.4 244.1l3.8-3.8z"/>
<path d="M227.2 240.3h15.2z"/>
<path d="M406.3 95.6l-3.9 3.8z"/>
<path d="M368.2 99.4h34.2z"/>
<path d="M223.4 247.9l3.8-3.8z"/>
<path d="M227.2 244.1h15.2z"/>
<path d="M406.3 91.8l-3.9 3.8z"/>
<path d="M368.2 95.6h34.2z"/>
<path d="M212 198.4h30.4z"/>
<path d="M212 133.6v64.8z"/>
<path d="M212 133.6h30.4z"/>
<path d="M212 198.4v11.4z"/>
<path d="M185.3 209.8h26.7z"/>
<path d="M196.7 190.8h45.7z"/>
<path d="M196.7 190.8v34.3z"/>
<path d="M185.3 225.1h11.4z"/>
<path d="M208.2 118.4h34.2z"/>
<path d="M208.2 118.4v95.3z"/>
<path d="M185.3 213.7h22.9z"/>
<path d="M128.2 103.2h11.4z"/>
<path d="M128.2 103.2v34.3z"/>
<path d="M128.2 137.5v34.2z"/>
<path d="M128.2 137.5h26.6z"/>
<path d="M128.2 171.7h30.4z"/>
<path d="M132 110.8h7.6z"/>
<path d="M132 110.8v30.5z"/>
<path d="M132 141.3v26.6z"/>
<path d="M132 141.3h22.8z"/>
<path d="M132 167.9h26.6z"/>
<path d="M135.8 114.6h3.8z"/>
<path d="M135.8 114.6v30.5z"/>
<path d="M135.8 145.1v19z"/>
<path d="M135.8 145.1h19z"/>
<path d="M135.8 164.1h22.8z"/>
<path d="M185.3 114.6v15.2z"/>
<path d="M139.6 129.8h45.7z"/>
<path d="M139.6 129.8v19.1z"/>
<path d="M139.6 148.9v11.4z"/>
<path d="M139.6 148.9h15.2z"/>
<path d="M139.6 160.3h19z"/>
<path d="M120.5 209.8l3.9 3.9z"/>
<path d="M124.4 213.7h15.2z"/>
<path d="M13.9 141.3l3.8-3.8z"/>
<path d="M17.7 137.5h30.5z"/>
<path d="M128.2 236.5h11.4z"/>
<path d="M128.2 187v49.5z"/>
<path d="M128.2 187h60.9z"/>
<path d="M189.1 103.2v83.8z"/>
<path d="M185.3 103.2h3.8z"/>
<path d="M135.8 206h3.8z"/>
<path d="M135.8 194.6v11.4z"/>
<path d="M135.8 194.6h53.3z"/>
<path d="M189.1 194.6v11.4z"/>
<path d="M185.3 206h3.8z"/>
<path d="M192.9 202.2h49.5z"/>
<path d="M192.9 202.2v19.1z"/>
<path d="M185.3 221.3h7.6z"/>
<path d="M406.3 129.8l-3.9 3.8z"/>
<path d="M368.2 133.6h34.2z"/>
<path d="M223.4 122.2h19z"/>
<path d="M223.4 194.6h19z"/>
<path d="M219.6 217.4l3.8 3.9z"/>
<path d="M185.3 217.4h34.3z"/>
<path d="M406.3 133.6l-3.9 3.9z"/>
<path d="M368.2 137.5h34.2z"/>
<path d="M219.6 232.7l3.8 3.8z"/>
<path d="M185.3 232.7h34.3z"/>
<path d="M406.3 148.9l-3.9 3.8z"/>
<path d="M368.2 152.7h34.2z"/>
<path d="M219.6 84.1l3.8 3.8z"/>
<path d="M185.3 84.1h34.3z"/>
<path d="M406.3 152.7l-3.9 3.8z"/>
<path d="M368.2 156.5h34.2z"/>
<path d="M219.6 91.8l3.8 3.8z"/>
<path d="M185.3 91.8h34.3z"/>
<path d="M406.3 156.5l-3.9 3.8z"/>
<path d="M368.2 160.3h34.2z"/>
<path d="M219.6 99.4l3.8 3.8z"/>
<path d="M185.3 99.4h34.3z"/>
<path d="M406.3 160.3l-3.9 3.8z"/>
<path d="M368.2 164.1h34.2z"/>
<path d="M223.4 107l3.8-3.8z"/>
<path d="M227.2 103.2h11.4z"/>
<path d="M318.6 122.2l3.8 3.8z"/>
<path d="M322.4 126h3.8z"/>
<path d="M326.2 126h30.5z"/>
<path d="M326.2 53.7v72.3z"/>
<path d="M326.2 53.7h19.1z"/>
<path d="M219.6 110.8l3.8 3.8z"/>
<path d="M208.2 110.8h11.4z"/>
<path d="M318.6 137.5l3.8 3.8z"/>
<path d="M322.4 141.3h34.3z"/>
<path d="M223.4 91.8l3.8-3.9z"/>
<path d="M227.2 87.9h11.4z"/>
<path d="M318.6 152.7l3.8 3.8z"/>
<path d="M322.4 156.5h34.3z"/>
<path d="M219.6 87.9l3.8 3.9z"/>
<path d="M185.3 87.9h34.3z"/>
<path d="M318.6 156.5l3.8 3.8z"/>
<path d="M322.4 160.3h34.3z"/>
<path d="M219.6 95.6l3.8 3.8z"/>
<path d="M185.3 95.6h34.3z"/>
<path d="M13.9 137.5l3.8-3.9z"/>
<path d="M17.7 133.6h30.5z"/>
<path d="M307.2 84.1l3.8-3.8z"/>
<path d="M311 80.3h87.6z"/>
<path d="M398.6 80.3v11.5z"/>
<path d="M368.2 91.8h30.4z"/>
<path d="M185.3 80.3h7.6z"/>
<path d="M192.9 65.1v15.2z"/>
<path d="M192.9 65.1h11.4z"/>
<path d="M120.5 68.9l3.9-3.8z"/>
<path d="M185.3 76.5h3.8z"/>
<path d="M189.1 65.1v11.4z"/>
<path d="M124.4 65.1h64.7z"/>
<path d="M120.5 145.1l-3.8 3.8z"/>
<path d="M86.3 148.9h30.4z"/>
<path d="M185.3 110.8h7.6z"/>
<path d="M253.9 103.2h11.4z"/>
<circle cx="44.3" cy="61.3" r=".76"/>
<circle cx="90.1" cy="61.3" r=".76"/>
<circle cx="44.3" cy="53.7" r=".76"/>
<circle cx="48.2" cy="225.1" r=".76"/>
<circle cx="59.6" cy="225.1" r=".76"/>
<circle cx="71" cy="225.1" r=".76"/>
<circle cx="330.1" cy="164.1" r=".76"/>
<circle cx="330.1" cy="145.1" r=".76"/>
<circle cx="330.1" cy="137.5" r=".76"/>
<circle cx="330.1" cy="133.6" r=".76"/>
<circle cx="330.1" cy="129.8" r=".76"/>
<circle cx="215.8" cy="129.8" r=".76"/>
<circle cx="215.8" cy="206" r=".76"/>
<circle cx="215.8" cy="209.8" r=".76"/>
<circle cx="181.5" cy="164.1" r=".76"/>
<circle cx="181.5" cy="167.9" r=".76"/>
<circle cx="181.5" cy="171.7" r=".76"/>
<circle cx="25.3" cy="167.9" r=".76"/>
<circle cx="48.2" cy="198.4" r=".76"/>
<circle cx="59.6" cy="198.4" r=".76"/>
<circle cx="71" cy="198.4" r=".76"/>
<circle cx="177.7" cy="141.3" r=".76"/>
<circle cx="177.7" cy="145.1" r=".76"/>
<circle cx="200.5" cy="137.5" r=".76"/>
<circle cx="177.7" cy="137.5" r=".76"/>
<circle cx="257.7" cy="87.9" r=".76"/>
<circle cx="212" cy="198.4" r=".76"/>
<circle cx="128.2" cy="137.5" r=".76"/>
<circle cx="132" cy="141.3" r=".76"/>
<circle cx="135.8" cy="145.1" r=".76"/>
<circle cx="139.6" cy="148.9" r=".76"/>
<circle cx="326.2" cy="126" r=".76"/>
</g>
<g font-size="4.4" fill="#808080">
<text x="330.1" y="46" transform="rotate(-90 330.1 46)">VCC</text>
<text x="339.6" y="45.1">JP5</text>
<text x="368.2" y="46" transform="rotate(-90 368.2 46)">VCC</text>
<text x="377.7" y="45.1">JP4</text>
<text x="52" y="49.9">R1 - R8: 8x 680</text>
<text x="59.6" y="57.5">ST1</text>
<text x="29.1" y="65.1">GND</text>
<text x="55.8" y="61.3">0V</text>
<text x="55.8" y="65.1">0V</text>
<text x="71" y="61.3">0V</text>
<text x="71" y="65.1">0V</text>
<text x="128.2" y="65.1">/IORQ</text>
<text x="198.6" y="60.3">JP6</text>
<text x="339.6" y="61.3">HDD PWR</text>
<text x="368.2" y="65.1">GND</text>
<text x="377.7" y="61.3">HDD PWR</text>
<text x="55.8" y="68.9">5P</text>
<text x="71" y="68.9">5P</text>
<text x="29.1" y="72.7">R8</text>
<text x="29.1" y="76.5">R6</text>
<text x="55.8" y="72.7">D7</text>
<text x="55.8" y="76.5">D5</text>
<text x="71" y="72.7">D6</text>
<text x="71" y="76.5">D4</text>
<text x="101.5" y="72.7">R7</text>
<text x="101.5" y="76.5">R5</text>
<text x="132" y="76.5">A7</text>
<text x="154.8" y="72.7">IC4</text>
<text x="198.6" y="72.7">RTC-Sel</text>
<text x="29.1" y="80.3">R4</text>
<text x="55.8" y="80.3">D3</text>
<text x="71" y="80.3">D2</text>
<text x="101.5" y="80.3">R3</text>
<text x="132" y="80.3">A6</text>
<text x="29.1" y="84.1">R2</text>
<text x="55.8" y="84.1">D1</text>
<text x="55.8" y="87.9">WR</text>
<text x="71" y="84.1">D0</text>
<text x="71" y="87.9">RD</text>
<text x="101.5" y="84.1">R1</text>
<text x="132" y="84.1">A0</text>
<text x="132" y="87.9">A4</text>
<text x="208.2" y="84.1">HA1</text>
<text x="208.2" y="87.9">HA2</text>
<text x="227.2" y="87.9">ALE</text>
<text x="242.4" y="84.1">R19</text>
<text x="264.2" y="84.1" transform="rotate(-90 264.2 84.1)">VCC</text>
<text x="367.4" y="87">JP1</text>
<text x="55.8" y="95.6">I</text>
<text x="56.8" y="95.6">EI</text>
<text x="71" y="95.6">IEO</text>
<text x="132" y="91.8">A1</text>
<text x="132" y="95.6">A2</text>
<text x="208.2" y="91.8">HA0</text>
<text x="208.2" y="95.6">/CS1</text>
<text x="242.4" y="93.7">1k</text>
<text x="259.6" y="94.6">JP3</text>
<text x="341.5" y="91.8">GND</text>
<text x="341.5" y="95.6">HD8</text>
<text x="375.8" y="95.6">HD7</text>
<text x="375.8" y="91.8">RESET</text>
<text x="55.8" y="99.4">A14</text>
<text x="71" y="99.4">A15</text>
<text x="132" y="99.4">A3</text>
<text x="208.2" y="99.4">/CS0</text>
<text x="242.4" y="99.4">R18</text>
<text x="341.5" y="99.4">HD9</text>
<text x="375.8" y="99.4">HD6</text>
<text x="55.8" y="103.2">A12</text>
<text x="55.8" y="107">A10</text>
<text x="71" y="103.2">A13</text>
<text x="71" y="107">A11</text>
<text x="132" y="107">A5</text>
<text x="227.2" y="103.2">ACT</text>
<text x="341.5" y="103.2">HD10</text>
<text x="341.5" y="107">HD11</text>
<text x="375.8" y="103.2">HD5</text>
<text x="375.8" y="107">HD4</text>
<text x="55.8" y="110.8">A8</text>
<text x="71" y="110.8">A9</text>
<text x="194.8" y="108.6">R17</text>
<text x="208.2" y="110.8">/EXP</text>
<text x="242.4" y="108.9">330</text>
<text x="259.6" y="110.8">ACT LED</text>
<text x="341.5" y="110.8">HD12</text>
<text x="375.8" y="110.8">HD3</text>
<text x="55.8" y="118.4">A6</text>
<text x="71" y="118.4">A7</text>
<text x="194.8" y="115.7">1k</text>
<text x="253.9" y="114.6">IC2</text>
<text x="341.5" y="114.6">HD13</text>
<text x="341.5" y="118.4">HD14</text>
<text x="375.8" y="114.6">HD2</text>
<text x="375.8" y="118.4">HD1</text>
<text x="55.8" y="122.2">A4</text>
<text x="71" y="122.2">A5</text>
<text x="154.8" y="122.2">GAL20V8</text>
<text x="227.2" y="122.2">/IOWR</text>
<text x="341.5" y="122.2">HD15</text>
<text x="375.8" y="122.2">HD0</text>
<text x="55.8" y="126">A2</text>
<text x="55.8" y="129.8">A0</text>
<text x="71" y="126">A3</text>
<text x="71" y="129.8">A1</text>
<text x="196.7" y="129.8" transform="rotate(-90 196.7 129.8)">VCC</text>
<text x="341.5" y="126">/EXP</text>
<text x="341.5" y="129.8">GND</text>
<text x="375.8" y="126">GND</text>
<text x="55.8" y="133.7">Reset</text>
<text x="55.8" y="137.5">CLK</text>
<text x="151" y="137.5">R13</text>
<text x="168.2" y="137.5">10k</text>
<text x="341.5" y="133.7">GND</text>
<text x="341.5" y="137.5">GND</text>
<text x="375.8" y="137.5">/IORD</text>
<text x="375.8" y="133.7">/IOWR</text>
<text x="151" y="141.3">R14</text>
<text x="168.2" y="141.3">10k</text>
<text x="341.5" y="141.3">ALE</text>
<text x="375.8" y="141.3">/IORDY</text>
<text x="67.2" y="148.9">IORQ</text>
<text x="151" y="145.1">R15</text>
<text x="151" y="148.9">R16</text>
<text x="168.2" y="145.1">10k</text>
<text x="168.2" y="148.9">10k</text>
<text x="227.2" y="145.1">HD8</text>
<text x="227.2" y="148.9">HD9</text>
<text x="295.8" y="145.1">D0</text>
<text x="295.8" y="148.9">D1</text>
<text x="337.7" y="148.9">/IOCS</text>
<text x="341.5" y="145.1">GND</text>
<text x="375.8" y="148.9">IRQ</text>
<text x="21.5" y="154.6" transform="rotate(-90 21.5 154.6)">VCC</text>
<text x="169.3" y="155.6">JP2</text>
<text x="227.2" y="152.7">HD10</text>
<text x="295.8" y="152.7">D2</text>
<text x="337.7" y="152.7">/PDIAG</text>
<text x="375.8" y="152.7">HA1</text>
<text x="147.2" y="160.3">A4</text>
<text x="227.2" y="156.5">HD11</text>
<text x="227.2" y="160.3">HD12</text>
<text x="295.8" y="156.5">D3</text>
<text x="295.8" y="160.3">D4</text>
<text x="341.5" y="156.5">HA2</text>
<text x="341.5" y="160.3">/CS1</text>
<text x="375.8" y="160.3">/CS0</text>
<text x="375.8" y="156.5">HA0</text>
<text x="55.8" y="167.9">5P</text>
<text x="71" y="167.9">5P</text>
<text x="147.2" y="164.1">A5</text>
<text x="147.2" y="167.9">A6</text>
<text x="227.2" y="164.1">HD13</text>
<text x="227.2" y="167.9">HD14</text>
<text x="295.8" y="164.1">D5</text>
<text x="295.8" y="167.9">D6</text>
<text x="341.5" y="164.1">GND</text>
<text x="375.8" y="164.1">/ACT</text>
<text x="147.2" y="171.7">A7</text>
<text x="227.2" y="171.7">HD15</text>
<text x="295.8" y="171.7">D7</text>
<text x="362.1" y="171.7">IDE-40</text>
<text x="55.8" y="175.6">ST2X29_90_RFT</text>
<text x="159.4" y="179.4">ADR-SEL</text>
<text x="253.9" y="179.4">74LS646</text>
<text x="326.3" y="175.6">GND</text>
<text x="391" y="175.6">GND</text>
<text x="177.7" y="183.2">GND</text>
<text x="253.9" y="187">IC1</text>
<text x="44.3" y="194.6" transform="rotate(-90 44.3 194.6)">VCC</text>
<text x="227.2" y="194.6">/IOWR</text>
<text x="154.8" y="202.2">IC3</text>
<text x="48.2" y="209.8" transform="rotate(-90 48.2 209.8)">100µ</text>
<text x="59.6" y="208.7" transform="rotate(-90 59.6 208.7)">100n</text>
<text x="71" y="208.7" transform="rotate(-90 71 208.7)">100n</text>
<text x="82.4" y="208.7" transform="rotate(-90 82.4 208.7)">100n</text>
<text x="132" y="209.8">A0</text>
<text x="132" y="213.6">CLK</text>
<text x="48.2" y="221.3" transform="rotate(-90 48.2 221.3)">C1</text>
<text x="59.6" y="220.4" transform="rotate(-90 59.6 220.4)">C8</text>
<text x="71" y="220.4" transform="rotate(-90 71 220.4)">C9</text>
<text x="132" y="217.5">A1</text>
<text x="132" y="221.3">/WR</text>
<text x="204.3" y="217.5">/IOWR</text>
<text x="227.2" y="217.5">HD0</text>
<text x="227.2" y="221.3">HD1</text>
<text x="295.8" y="217.5">D0</text>
<text x="295.8" y="221.3">D1</text>
<text x="82.4" y="222.5" transform="rotate(-90 82.4 222.5)">C10</text>
<text x="132" y="225.1">A2</text>
<text x="227.2" y="225.1">HD2</text>
<text x="295.8" y="225.1">D2</text>
<text x="132" y="228.9">A3</text>
<text x="132" y="232.7">/RD</text>
<text x="204.3" y="232.7">/IORD</text>
<text x="212" y="228.9">GND</text>
<text x="227.2" y="228.9">HD3</text>
<text x="227.2" y="232.7">HD4</text>
<text x="295.8" y="228.9">D3</text>
<text x="295.8" y="232.7">D4</text>
<text x="44.3" y="236.5">GND</text>
<text x="227.2" y="236.5">HD5</text>
<text x="295.8" y="236.5">D5</text>
<text x="154.8" y="244.1">GAL16V8</text>
<text x="227.2" y="240.3">HD6</text>
<text x="227.2" y="244.1">HD7</text>
<text x="295.8" y="240.3">D6</text>
<text x="295.8" y="244.1">D7</text>
<text x="185.3" y="247.9">GND</text>
<text x="253.9" y="251.7">74LS646</text>
</g>
<text font-size="4.4" fill="#800000" x="51" y="211.6" transform="rotate(-90 51 211.6)">+</text>
<g font-size="3.7" fill="#808080">
<text x="343.8" y="49.3">1</text>
<text x="343.8" y="53.1">2</text>
<text x="381.9" y="49.3">1</text>
<text x="381.9" y="53.1">2</text>
<text x="48.3" y="64.6">A2</text>
<text x="48.3" y="60.7">A1</text>
<text x="82.1" y="64.6">B2</text>
<text x="82.1" y="60.7">B1</text>
<text x="202.9" y="64.6">1</text>
<text x="48.3" y="68.4">A3</text>
<text x="82.1" y="68.4">B3</text>
<text x="48.3" y="76">A5</text>
<text x="48.3" y="72.2">A4</text>
<text x="82.1" y="76">B5</text>
<text x="82.1" y="72.2">B4</text>
<text x="141.9" y="76">1</text>
<text x="150.7" y="77.7">I1/CLK</text>
<text x="167.2" y="77.7">IO23</text>
<text x="181.2" y="76">23</text>
<text x="48.3" y="83.6">A7</text>
<text x="48.3" y="79.8">A6</text>
<text x="82.1" y="83.6">B7</text>
<text x="82.1" y="79.8">B6</text>
<text x="141.9" y="79.8">2</text>
<text x="141.9" y="83.6">3</text>
<text x="150.7" y="81.5">I2</text>
<text x="167.2" y="81.5">IO22</text>
<text x="181.2" y="83.6">21</text>
<text x="181.2" y="79.8">22</text>
<text x="48.3" y="87.4">A8</text>
<text x="82.1" y="87.4">B8</text>
<text x="141.9" y="87.4">4</text>
<text x="150.7" y="85.3">I3</text>
<text x="150.7" y="89.1">I4</text>
<text x="167.2" y="89.1">IO20</text>
<text x="167.2" y="85.3">IO21</text>
<text x="181.2" y="87.4">20</text>
<text x="46.5" y="95">A10</text>
<text x="48.3" y="91.2">A9</text>
<text x="82.1" y="95">B10</text>
<text x="82.1" y="91.2">B9</text>
<text x="141.9" y="91.2">5</text>
<text x="141.9" y="95">6</text>
<text x="150.7" y="92.9">I5</text>
<text x="167.2" y="92.9">IO19</text>
<text x="181.2" y="95">18</text>
<text x="181.2" y="91.2">19</text>
<text x="355.2" y="91.2">2</text>
<text x="355.2" y="95">4</text>
<text x="367.9" y="91.2">1</text>
<text x="367.9" y="95">3</text>
<text x="46.5" y="98.8">A11</text>
<text x="82.1" y="98.8">B11</text>
<text x="141.9" y="98.8">7</text>
<text x="150.7" y="96.7">I6</text>
<text x="150.7" y="100.5">I7</text>
<text x="167.2" y="100.5">IO17</text>
<text x="167.2" y="96.7">IO18</text>
<text x="181.2" y="98.8">17</text>
<text x="263.8" y="98.8">1</text>
<text x="355.2" y="98.8">6</text>
<text x="367.9" y="98.8">5</text>
<text x="46.5" y="106.5">A13</text>
<text x="46.5" y="102.6">A12</text>
<text x="82.1" y="106.5">B13</text>
<text x="82.1" y="102.6">B12</text>
<text x="141.9" y="102.6">8</text>
<text x="141.9" y="106.5">9</text>
<text x="150.7" y="104.3">I8</text>
<text x="167.2" y="104.3">IO16</text>
<text x="181.2" y="106.5">15</text>
<text x="181.2" y="102.6">16</text>
<text x="263.8" y="102.6">2</text>
<text x="353.4" y="106.5">10</text>
<text x="355.2" y="102.6">8</text>
<text x="367.9" y="102.6">7</text>
<text x="367.9" y="106.5">9</text>
<text x="46.5" y="110.3">A14</text>
<text x="82.1" y="110.3">B14</text>
<text x="140.1" y="110.3">10</text>
<text x="150.7" y="108.1">I9</text>
<text x="150.7" y="111.9">I10</text>
<text x="167.2" y="111.9">IO14</text>
<text x="167.2" y="108.1">IO15</text>
<text x="181.2" y="110.3">14</text>
<text x="353.4" y="110.3">12</text>
<text x="367.9" y="110.3">11</text>
<text x="46.5" y="117.9">A16</text>
<text x="46.5" y="114.1">A15</text>
<text x="82.1" y="114.1">B15</text>
<text x="82.1" y="117.9">B16</text>
<text x="140.1" y="114.1">11</text>
<text x="150.7" y="115.7">I11</text>
<text x="169.7" y="115.8">I13</text>
<text x="181.2" y="114.1">13</text>
<text x="243" y="117.9">21</text>
<text x="253.6" y="119.6">/G</text>
<text x="353.4" y="114.1">14</text>
<text x="353.4" y="117.9">16</text>
<text x="367.9" y="114.1">13</text>
<text x="367.9" y="117.9">15</text>
<text x="46.5" y="125.5">A18</text>
<text x="46.5" y="121.7">A17</text>
<text x="82.1" y="121.7">B17</text>
<text x="82.1" y="125.5">B18</text>
<text x="243" y="125.5">23</text>
<text x="244.8" y="121.7">3</text>
<text x="253.6" y="123.4">DIR</text>
<text x="353.4" y="121.7">18</text>
<text x="353.4" y="125.5">20</text>
<text x="367.9" y="121.7">17</text>
<text x="367.9" y="125.5">19</text>
<text x="46.5" y="129.3">A19</text>
<text x="82.1" y="129.3">B19</text>
<text x="243" y="129.3">22</text>
<text x="253.6" y="131">SBA</text>
<text x="253.6" y="127.2">CBA</text>
<text x="353.4" y="129.3">22</text>
<text x="367.9" y="129.3">21</text>
<text x="46.5" y="136.9">A21</text>
<text x="46.5" y="133.1">A20</text>
<text x="82.1" y="133.1">B20</text>
<text x="82.1" y="136.9">B21</text>
<text x="244.8" y="136.9">2</text>
<text x="244.8" y="133.1">1</text>
<text x="253.6" y="134.8">CAB</text>
<text x="353.4" y="133.1">24</text>
<text x="353.4" y="136.9">26</text>
<text x="367.9" y="133.1">23</text>
<text x="367.9" y="136.9">25</text>
<text x="46.5" y="140.7">A22</text>
<text x="82.1" y="140.7">B22</text>
<text x="253.6" y="138.6">SAB</text>
<text x="353.4" y="140.7">28</text>
<text x="367.9" y="140.7">27</text>
<text x="46.5" y="148.4">A24</text>
<text x="46.5" y="144.5">A23</text>
<text x="82.1" y="144.5">B23</text>
<text x="82.1" y="148.4">B24</text>
<text x="244.8" y="148.4">5</text>
<text x="244.8" y="144.5">4</text>
<text x="253.6" y="146.2">A0</text>
<text x="273.1" y="146.2">B0</text>
<text x="284" y="148.4">19</text>
<text x="284" y="144.5">20</text>
<text x="353.4" y="144.5">30</text>
<text x="353.4" y="148.4">32</text>
<text x="367.9" y="144.5">29</text>
<text x="367.9" y="148.4">31</text>
<text x="46.5" y="156">A26</text>
<text x="46.5" y="152.2">A25</text>
<text x="82.1" y="152.2">B25</text>
<text x="82.1" y="156">B26</text>
<text x="244.8" y="156">7</text>
<text x="244.8" y="152.2">6</text>
<text x="253.6" y="153.8">A2</text>
<text x="253.6" y="150">A1</text>
<text x="273.1" y="153.8">B2</text>
<text x="273.1" y="150">B1</text>
<text x="284" y="156">17</text>
<text x="284" y="152.2">18</text>
<text x="353.4" y="152.2">34</text>
<text x="353.4" y="156">36</text>
<text x="367.9" y="152.2">33</text>
<text x="367.9" y="156">35</text>
<text x="46.5" y="159.8">A27</text>
<text x="82.1" y="159.8">B27</text>
<text x="157.1" y="159.8">2</text>
<text x="169.8" y="159.8">1</text>
<text x="244.8" y="159.8">8</text>
<text x="253.6" y="161.5">A4</text>
<text x="253.6" y="157.7">A3</text>
<text x="273.1" y="161.5">B4</text>
<text x="273.1" y="157.7">B3</text>
<text x="284" y="159.8">16</text>
<text x="353.4" y="159.8">38</text>
<text x="367.9" y="159.8">37</text>
<text x="46.5" y="167.4">A29</text>
<text x="46.5" y="163.6">A28</text>
<text x="82.1" y="163.6">B28</text>
<text x="82.1" y="167.4">B29</text>
<text x="157.1" y="163.6">4</text>
<text x="157.1" y="167.4">6</text>
<text x="169.8" y="163.6">3</text>
<text x="169.8" y="167.4">5</text>
<text x="243" y="167.4">10</text>
<text x="244.8" y="163.6">9</text>
<text x="253.6" y="165.3">A5</text>
<text x="273.1" y="165.3">B5</text>
<text x="284" y="167.4">14</text>
<text x="284" y="163.6">15</text>
<text x="353.4" y="163.6">40</text>
<text x="367.9" y="163.6">39</text>
<text x="157.1" y="171.2">8</text>
<text x="169.8" y="171.2">7</text>
<text x="243" y="171.2">11</text>
<text x="253.6" y="172.9">A7</text>
<text x="253.6" y="169.1">A6</text>
<text x="273.1" y="172.9">B7</text>
<text x="273.1" y="169.1">B6</text>
<text x="284" y="171.2">13</text>
<text x="243" y="190.3">21</text>
<text x="253.6" y="191.9">/G</text>
<text x="243" y="197.9">23</text>
<text x="244.8" y="194.1">3</text>
<text x="253.6" y="195.7">DIR</text>
<text x="243" y="201.7">22</text>
<text x="253.6" y="203.4">SBA</text>
<text x="253.6" y="199.6">CBA</text>
<text x="141.9" y="209.3">2</text>
<text x="141.9" y="205.5">1</text>
<text x="150.7" y="207.2">I1/CLK</text>
<text x="167.2" y="207.2">IO19</text>
<text x="181.2" y="205.5">19</text>
<text x="181.2" y="209.3">18</text>
<text x="244.8" y="209.3">2</text>
<text x="244.8" y="205.5">1</text>
<text x="253.6" y="207.2">CAB</text>
<text x="141.9" y="213.1">3</text>
<text x="150.7" y="214.8">I3</text>
<text x="150.7" y="211">I2</text>
<text x="167.2" y="211">IO18</text>
<text x="167.2" y="214.8">IO17</text>
<text x="181.2" y="213.1">17</text>
<text x="253.6" y="211">SAB</text>
<text x="141.9" y="220.7">5</text>
<text x="141.9" y="216.9">4</text>
<text x="150.7" y="218.6">I4</text>
<text x="167.2" y="218.6">IO16</text>
<text x="181.2" y="216.9">16</text>
<text x="181.2" y="220.7">15</text>
<text x="244.8" y="220.7">5</text>
<text x="244.8" y="216.9">4</text>
<text x="253.6" y="218.6">A0</text>
<text x="273.1" y="218.6">B0</text>
<text x="284" y="220.7">19</text>
<text x="284" y="216.9">20</text>
<text x="141.9" y="224.5">6</text>
<text x="150.7" y="226.2">I6</text>
<text x="150.7" y="222.4">I5</text>
<text x="167.2" y="222.4">IO15</text>
<text x="167.2" y="226.2">IO14</text>
<text x="181.2" y="224.5">14</text>
<text x="244.8" y="224.5">6</text>
<text x="253.6" y="226.2">A2</text>
<text x="253.6" y="222.4">A1</text>
<text x="273.1" y="226.2">B2</text>
<text x="273.1" y="222.4">B1</text>
<text x="284" y="224.5">18</text>
<text x="141.9" y="232.2">8</text>
<text x="141.9" y="228.3">7</text>
<text x="150.7" y="233.8">I8</text>
<text x="150.7" y="230">I7</text>
<text x="167.2" y="230">IO13</text>
<text x="167.2" y="233.8">IO12</text>
<text x="181.2" y="228.3">13</text>
<text x="181.2" y="232.2">12</text>
<text x="244.8" y="232.2">8</text>
<text x="244.8" y="228.3">7</text>
<text x="253.6" y="233.8">A4</text>
<text x="253.6" y="230">A3</text>
<text x="273.1" y="233.8">B4</text>
<text x="273.1" y="230">B3</text>
<text x="284" y="232.2">16</text>
<text x="284" y="228.3">17</text>
<text x="141.9" y="236">9</text>
<text x="150.7" y="237.6">I9</text>
<text x="169.7" y="237.6">I11</text>
<text x="181.2" y="236">11</text>
<text x="243" y="239.8">10</text>
<text x="244.8" y="236">9</text>
<text x="253.6" y="237.6">A5</text>
<text x="273.1" y="237.6">B5</text>
<text x="284" y="239.8">14</text>
<text x="284" y="236">15</text>
<text x="243" y="243.6">11</text>
<text x="253.6" y="245.3">A7</text>
<text x="253.6" y="241.5">A6</text>
<text x="273.1" y="245.3">B7</text>
<text x="273.1" y="241.5">B6</text>
<text x="284" y="243.6">13</text>
</g>
</svg>
